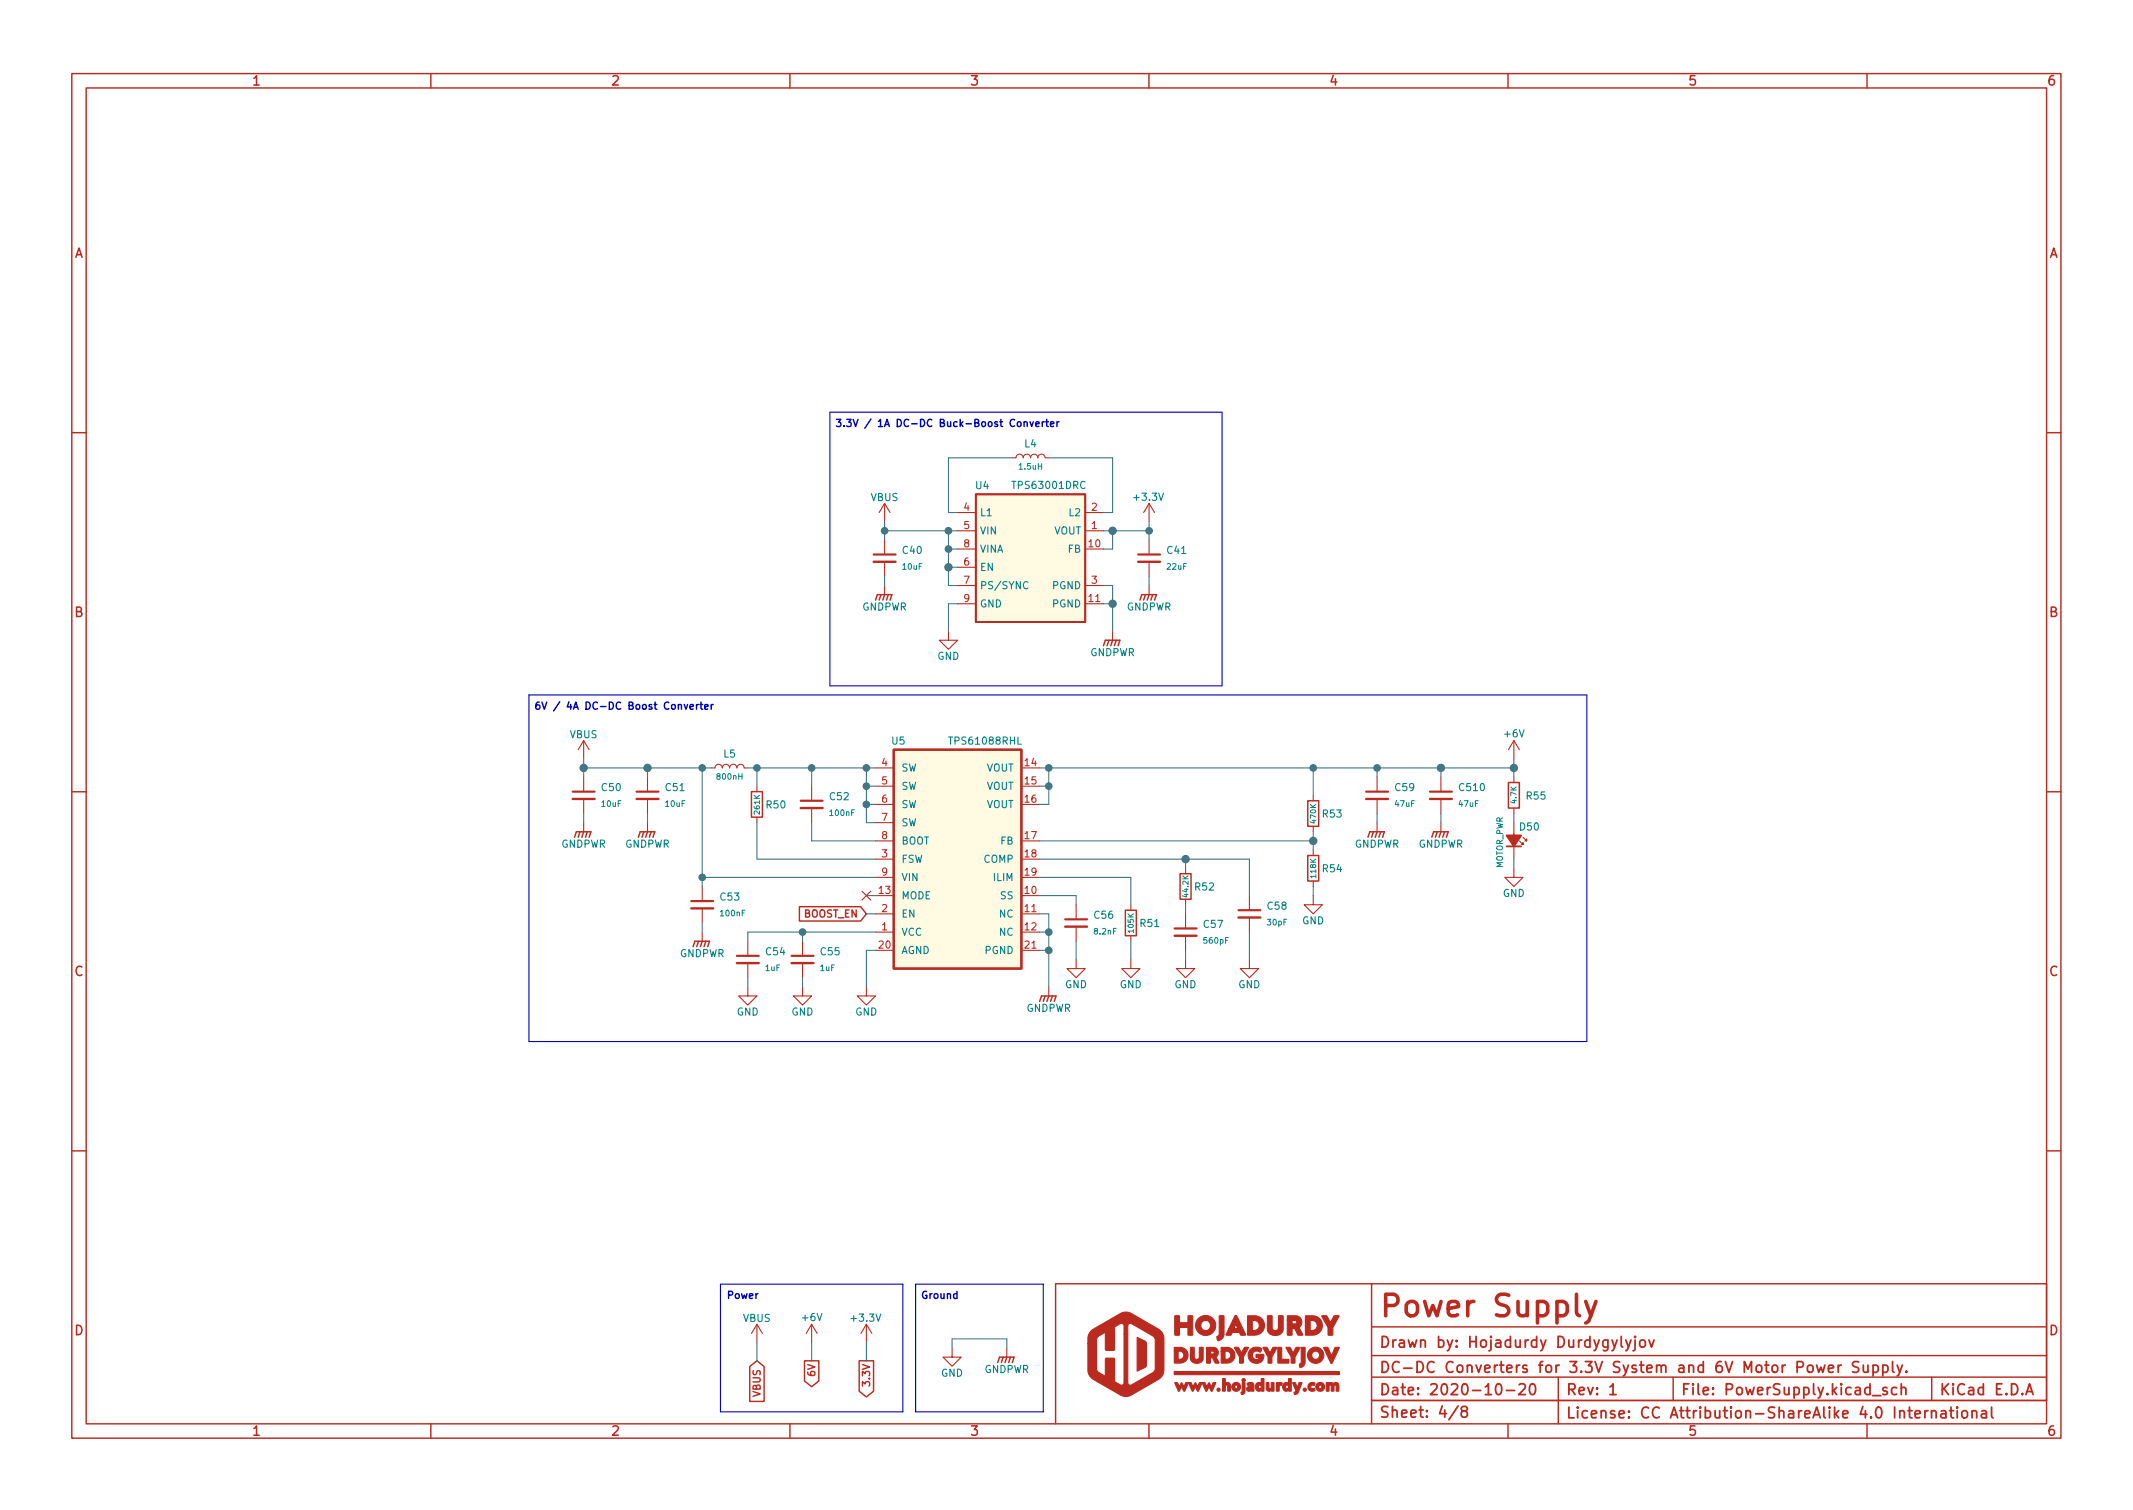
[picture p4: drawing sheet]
<svg xmlns="http://www.w3.org/2000/svg" width="297mm" height="210mm" viewBox="0 0 297 210" stroke-linecap="round" stroke-linejoin="round" font-family="sans-serif">
<g fill="none" stroke="#ba2a1f" stroke-width=".2">
<path d="M10 10.2h277v190.1h-277zM12 12.2h273v186.1h-273zM60 10.2v2M110 10.2v2M160 10.2v2M210 10.2v2M260 10.2v2M10 60.2h2M285 60.2h2M121.9 83.6l.3-.8h2l-.2 .8M122.7 82.8l-.3 .8M123.2 82.8l-.3 .8"/>
<path d="M123.7 82.8l-.3 .8M153.7 89.9l.2-.8h2.1l-.3 .8M154.4 89.1l-.2 .8M154.9 89.1l-.2 .8M155.4 89.1l-.2 .8M158.7 83.6l.3-.8h2l-.2 .8M159.5 82.8l-.2 .8M160 82.8l-.2 .8M160.5 82.8l-.2 .8M10 110.2h2M80 116.6l.3-.8h2l-.3 .8M80.8 115.8l-.3 .8"/>
<path d="M81.3 115.8l-.3 .8M81.8 115.8l-.3 .8M88.9 116.6l.3-.8h2l-.3 .8M89.7 115.8l-.3 .8M90.2 115.8l-.3 .8M90.7 115.8l-.3 .8M104.6 110.2h1.6v3.6h-1.6zM182.1 119.1h1.5v3.6h-1.5zM182.1 111.5h1.5v3.6h-1.5zM190.5 116.6l.3-.8h2l-.3 .8M191.3 115.8l-.3 .8M191.8 115.8l-.3 .8"/>
<path d="M192.3 115.8l-.3 .8M199.4 116.6l.2-.8h2.1l-.3 .8M200.2 115.8l-.3 .8M200.7 115.8l-.3 .8M201.2 115.8l-.3 .8M210.1 109h1.5v3.5h-1.5zM285 110.2h2M96.5 131.8l.3-.7h2l-.2 .7M97.3 131.1l-.3 .7M97.8 131.1l-.3 .7M98.3 131.1l-.3 .7M111.3 126.2h8.5l.8 1-.8 1h-8.5z"/>
<path d="M144.8 139.4l.2-.7h2.1l-.3 .7M145.5 138.7l-.2 .7M146 138.7l-.2 .7M146.6 138.7l-.3 .7M156.7 126.7h1.5v3.6h-1.5zM164.3 121.7h1.6v3.5h-1.6zM10 160.2h2M191 178.8h94v16.2h-94zM191 178.8h-44v19.5M285 160.2h2M60 198.3v2M104.4 190.3l1-.8 1 .8v4.8h-2z"/>
<path d="M110 198.3v2M112 189.5h2v2.8l-1 .8-1-.8zM119.6 189.5h2.1v4.2l-1.1 .8-1-.8zM138.9 189.7l.3-.7h2l-.2 .7M139.7 189l-.3 .7M140.2 189l-.2 .7M140.7 189l-.2 .7M160 198.3v2M191 188.8h94M191 184.8h94M191 195h94M191 191.8h94"/>
<path d="M191 195v3.3M210 198.3v2M217 191.8v6.5M233 191.8v3.2M260 198.3v2M269 191.8v3.2"/>
</g>
<g fill="none" stroke="#ba2a1f" stroke-width=".25">
<path d="M135.9 68.8h15.2v17.8h-15.2zM209.8 117.9h2M203.1 195.8l-1.3 1.9M203.8 196.5l-.2-.1a.31 .31 0 0 1-.1-.3 .31 .31 0 0 1 .3-.3l.4 .1a.31 .31 0 0 1 .1 .3 .31 .31 0 0 1-.2 .3h-.3l-.3 .3 .1 .4 .2 .1h.3l.2-.3v-.4l-.2-.1M208.5 192.8a.36 .36 0 0 1 .6 .2 .77 .77 0 0 1-.5 1.2 1 1 0 0 1-.1-1.4zM209.8 193.6h1.1M211.6 192.8l.2-.1 .5 .1a.41 .41 0 0 1 0 .5l-.8 .9h.9M213.1 192.8a.36 .36 0 0 1 .4-.1 .36 .36 0 0 1 .3 .3 .77 .77 0 0 1-.5 1.2 .91 .91 0 0 1-.2-1.4zM224.2 193.1l.4-.4v1.5M224.2 194.2h.9M224.5 186.6l.3 1M225.2 186.6l-.5 1.3-.2 .2"/>
<path d="M225.8 186.1v1.3l.2 .2M226.4 186.6l.4 1M227.1 186.6l-.5 1.3-.2 .2M227.7 186.6v1.3l-.1 .1-.2 .1M227.7 186.1l-.1 .1h.1h.1l-.1-.1v.1M228.5 186.7a.41 .41 0 0 1 .6 .2v.4a.41 .41 0 0 1-.4 .3 .41 .41 0 0 1-.4-.3v-.4zM229.6 186.6l.4 1 .3-1M253 190.1l.3 1 .3-.7 .2 .7 .3-1M254.6 190.6l.7-.2v-.2l-.5-.1-.2 .2 .1 .7 .1 .1 .5-.1M256 190.1v1M256.4 190.1l-.3 .1-.1 .2M258.8 189.7l-.2-.1-.5 .1a.36 .36 0 0 0-.1 .3 .36 .36 0 0 0 .3 .3 .55 .55 0 0 1 .5 .4v.2l-.2 .2-.6-.1"/>
<path d="M259.5 190.1l.1 .9a.41 .41 0 0 0 .5-.1M260.1 190.1v1M260.8 194.3h1.1M260.8 190.2l.5-.1 .3 .3v.4l-.2 .2-.1 .1-.5-.1M260.8 190.1v1.5M262.2 190.2l.4-.1 .3 .3v.4l-.1 .2-.2 .1-.4-.1M262.2 190.1v1.5M262.8 193.3l-.4-.1-.2 .2 .1 .2 .5 .2v.1v.2l-.2 .1-.4-.1M263.6 189.6v1.3l.2 .2M264.1 193.3l-.4-.1-.3 .3v.4l.2 .2 .1 .1 .4-.1M264.2 190.1l.4 1M264.8 193.3a.37 .37 0 0 1 .6 .1v.8"/>
<path d="M264.8 192.7v1.5M264.9 190.1l-.5 1.3-.2 .2M265.5 190.9l.1 .1-.1 .1-.1-.1 .1-.1v.2M266.7 196.9l.7-.1-.1-.3-.4-.1-.2 .2 .1 .8h.1h.4M268.1 196.4v1M268.5 196.4l-.3 .1-.1 .2M269 196.6a.37 .37 0 0 1 .6 0v.8M269 196.4v1M270.3 196.5l.2-.1 .4 .1 .1 .9M271 196.8l-.5 .1a.29 .29 0 0 0-.2 .2 .29 .29 0 0 0 .2 .3h.5M271.5 196.4h.6M271.7 195.9v1.3l.1 .2h.3"/>
<path d="M272.6 195.9l-.1 .1 .1 .1v-.1v-.1v.2M272.6 196.4v1M273.3 196.5a.41 .41 0 0 1 .7 .2v.4a.41 .41 0 0 1-.4 .3 .41 .41 0 0 1-.4-.3v-.4zM274.6 196.6a.37 .37 0 0 1 .7 0v.8M274.6 196.4v1M276 196.5l.1-.1 .5 .1v.9M276.6 196.8l-.5 .1a.29 .29 0 0 0-.2 .2 .29 .29 0 0 0 .2 .3h.5M277.3 195.9v1.3l.3 .2M282.1 194.2l.5-1.5 .5 1.5M282.3 193.8h.7"/>
</g>
<path d="M219.5 180.2v2.6l.2 .3 .3 .1M220.8 181.2l.7 2M222.3 181.2l-1 2.7-.5 .3" fill="none" stroke="#ba2a1f" stroke-width=".5"/>
<g fill="#ba2a1f" stroke="#ba2a1f" stroke-width=".15">
<path d="M152 185.3l4.1-2.4 .7-.2 .7 .2 3.9 2.2a1.57 1.57 0 0 1 .7 1.5v4.3a2.4 2.4 0 0 1-1.5 1.6l-3.1 1.8-.9 .1-.6-.1-3.7-2.2a1.56 1.56 0 0 1-.8-1.2v-3.8h1.2v3.5l.1 .3 .3 .2 .8 .4v-2.3l.1-.1h1.2v3.2l.7 .5a.37 .37 0 0 0 .4 0 .37 .37 0 0 0 .2-.4v-6.6h.6v6.8a.47 .47 0 0 0 .8 .1l2.6-1.6 .3-.3 .1-4.2-.1-.3-.2-.3-3.1-1.7a.36 .36 0 0 0-.4 .4v1.1h-.6v-1.2a.49 .49 0 0 0-.8-.1l-.5 .3v3.1l-.1 .1h-1l-.2-.1v-2.3l-1 .6-.2 .3v.6h-1.2v-.5a1.58 1.58 0 0 1 .5-1.3z"/>
<path d="M173 192.5h.4v1.3a.32 .32 0 0 1-.2 .3 .32 .32 0 0 1-.4-.1v-.1l.2-.2z"/>
<path d="M180 192.5h.4l.3 .7 .2-.7h.2a.14 .14 0 0 1 .2 .1 .14 .14 0 0 1-.1 .1l-.3 .9a.46 .46 0 0 1-.7 .5 .24 .24 0 0 1 .2-.4z"/>
<path d="M163.6 192.5h.2a.6 .6 0 0 1 .4 .6l.3-.6 .4 .6 .1-.3a.27 .27 0 0 1 .2-.3 .27 .27 0 0 1 .3 .1l-.4 .8a.26 .26 0 0 1-.2 .3l-.4-.6-.1 .3a.29 .29 0 0 1-.3 .3z"/>
<path d="M165.5 192.5h.4l.2 .6 .3-.6 .4 .6 .1-.3a.27 .27 0 0 1 .2-.3 .27 .27 0 0 1 .3 .1l-.4 .8a.25 .25 0 0 1-.2 .3l-.3-.6-.2 .3a.29 .29 0 0 1-.3 .3z"/>
<path d="M167.4 192.5h.2a.61 .61 0 0 1 .4 .6l.3-.6 .4 .6 .1-.3a.27 .27 0 0 1 .2-.3 .27 .27 0 0 1 .3 .1l-.3 .8a.25 .25 0 0 1-.3 .3l-.3-.6-.3 .6a.19 .19 0 0 1-.2 0 .19 .19 0 0 1-.1-.2z"/>
<path d="M171.7 192.7a.61 .61 0 0 1 1 .1 .61 .61 0 0 1-.4 .9 .61 .61 0 0 1-.8-.6h.4a.21 .21 0 0 0 .3 .2 .21 .21 0 0 0 .1-.4 .22 .22 0 0 0-.4 .2h-.4z"/>
<path d="M173.7 192.6a.54 .54 0 0 1 .7-.1 .54 .54 0 0 1 .2 .6v.3a.2 .2 0 0 1-.1 .3 .2 .2 0 0 1-.2-.1l-.1 .1a.34 .34 0 0 1-.4 0 .34 .34 0 0 1-.2-.4l.5 .1 .1-.1v-.1l-.6 .1 .2-.2 .4-.1-.1-.2-.3 .1z"/>
<path d="M175.6 192h.4v1.6l-.1 .1a.17 .17 0 0 1-.2 0 .17 .17 0 0 1-.1-.1 .48 .48 0 0 1-.5 .1 .48 .48 0 0 1-.3-.6h.4a.22 .22 0 0 0 .3 .2 .22 .22 0 0 0 .1-.4 .22 .22 0 0 0-.4 .2h-.4a.48 .48 0 0 1 .3-.5 .48 .48 0 0 1 .5 .1z"/>
<path d="M176.3 192.5h.4v.8l.2 .1 .1-.2v-.7h.4v1.2h-.3v-.2a.44 .44 0 0 1-.6 .1 .44 .44 0 0 1-.2-.5z"/>
<path d="M179.4 192h.4v1.6l-.1 .1a.17 .17 0 0 1-.2 0 .17 .17 0 0 1 0-.1 .48 .48 0 0 1-.6 .1 .48 .48 0 0 1-.3-.6h.4a.22 .22 0 0 0 .3 .2 .22 .22 0 0 0 .1-.4 .22 .22 0 0 0-.4 .2h-.4a.48 .48 0 0 1 .3-.5 .48 .48 0 0 1 .5 .1z"/>
<path d="M182.3 192.7a.45 .45 0 0 1 .4-.3 .45 .45 0 0 1 .4 .3 .21 .21 0 0 1-.1 .2 .21 .21 0 0 1-.3 0 .27 .27 0 0 0-.1 .4 .27 .27 0 0 0 .4 0 .26 .26 0 0 1 .1 .4 .26 .26 0 0 1-.4 0 .63 .63 0 0 1-.5-.4 .63 .63 0 0 1 .1-.6z"/>
<path d="M183.4 192.7a.62 .62 0 0 1 1 .1 .62 .62 0 0 1-.4 .9 .62 .62 0 0 1-.7-.6h.3a.22 .22 0 0 0 .4 .2 .22 .22 0 0 0 0-.4 .22 .22 0 0 0-.4 .1l-.3 .1z"/>
<path d="M170.3 192h.3v.7a.43 .43 0 0 1 .6-.1 .43 .43 0 0 1 .1 .5v.6h-.3v-.7a.17 .17 0 0 0-.3-.1 .17 .17 0 0 0-.1 .2v.6h-.3z"/>
<path d="M177.7 192.6l.4-.1v.2a.23 .23 0 0 1 .3-.2 .23 .23 0 0 1 .2 .3 .23 .23 0 0 1-.4 .1l-.1 .8h-.3z"/>
<path d="M184.7 192.5h.3l.1 .2a.34 .34 0 0 1 .6 0 .48 .48 0 0 1 .6-.1 .48 .48 0 0 1 .2 .6l-.1 .5h-.3v-.6a.17 .17 0 0 0-.1-.2 .17 .17 0 0 0-.2 .1v.7h-.1h-.3v-.7a.16 .16 0 0 0-.2-.1 .16 .16 0 0 0-.1 .2v.5a.2 .2 0 0 1-.2 .1 .2 .2 0 0 1-.2-.1z"/>
<path d="M163.5 191h22.9h.1v.2v.2h-.2h-22.7z"/>
<path d="M181.2 187.6l.6 .1-.1 2.1a.56 .56 0 0 1-.7 .5 .48 .48 0 0 1 .2-.6z"/>
<path d="M184.3 187.6h.6l.5 1.2 .5-1.2h.6l-.8 1.9a.26 .26 0 0 1-.3 .3z"/>
<path d="M165.8 187.6h.3a.17 .17 0 0 1 .2 0 .17 .17 0 0 1 0 .2v1.3a.36 .36 0 0 0 .5 .2 .36 .36 0 0 0 .2-.4v-1.3h.5l.1 1.6a.91 .91 0 0 1-1 .6 .91 .91 0 0 1-.8-.8z"/>
<path d="M174.1 187.9a1.09 1.09 0 0 1 1.6 0 .25 .25 0 0 1-.1 .3 .25 .25 0 0 1-.3 0 .58 .58 0 0 0-.8 .1 .58 .58 0 0 0 .1 .8 .58 .58 0 0 0 .8-.1h-.5l.1-.4h1a1.09 1.09 0 0 1-1.2 1.2 1.09 1.09 0 0 1-.9-1.4z"/>
<path d="M182.4 187.9a1.13 1.13 0 0 1 1.8 .2 1.13 1.13 0 0 1-.7 1.7 1.13 1.13 0 0 1-1.4-1.1h.6a.55 .55 0 0 0 .8 .5 .55 .55 0 0 0 0-.9 .55 .55 0 0 0-.8 .3v.1h-.6l.1-.4z"/>
<path d="M168 187.6h1a.78 .78 0 0 1 .6 .6 .78 .78 0 0 1-.2 .8l.3 .6a.17 .17 0 0 1 0 .2 .17 .17 0 0 1-.2 0h-.3l-.4-.7h-.2v.7h-.6v-1.3h.8a.22 .22 0 0 0 .3-.2 .22 .22 0 0 0-.4-.2h-.1v.4h-.6z"/>
<path d="M171.9 187.6h.6l.4 .8 .4-.8h.3a.16 .16 0 0 1 .3 .1 .15 .15 0 0 1-.1 .2l-.3 .4a1.49 1.49 0 0 0-.3 1.4l-.1 .1h-.5a1.85 1.85 0 0 0-.5-1.7z"/>
<path d="M175.9 187.6h.5l.5 .8 .4-.8h.3a.15 .15 0 0 1 .2 .1 .15 .15 0 0 1-.1 .2l-.2 .4a1.49 1.49 0 0 0-.4 1.4l-.1 .1h-.4a1.85 1.85 0 0 0-.5-1.7z"/>
<path d="M179.1 187.6h.6l.4 .8 .4-.8h.3a.16 .16 0 0 1 .3 .1 .15 .15 0 0 1-.2 .2l-.2 .4a1.49 1.49 0 0 0-.4 1.4v.1h-.5a1.77 1.77 0 0 0-.5-1.7z"/>
<path d="M163.5 187.6h.9a1.11 1.11 0 0 1 1 1.3 1.11 1.11 0 0 1-1.3 .9h-.6v-1.7h.6v1.2h.1a.57 .57 0 0 0 .7-.6 .57 .57 0 0 0-.7-.6h-.7z"/>
<path d="M170.1 187.6h.8a1.11 1.11 0 0 1 1.1 1.3 1.11 1.11 0 0 1-1.4 .9h-.5v-1.7h.5v1.2h.2a.57 .57 0 0 0 .6-.6 .57 .57 0 0 0-.7-.6h-.6z"/>
<path d="M178 187.6h.5v1.7h1v.5h-1.5z"/>
<path d="M169.8 183.2l.7 .1v2.5a.81 .81 0 0 1-.9 .8 .43 .43 0 0 1 .1-.7z"/>
<path d="M166.9 183.6a1.4 1.4 0 0 1 2.2 .3 1.4 1.4 0 0 1-.8 2 1.4 1.4 0 0 1-1.8-1.3h.7a.68 .68 0 0 0 1 .5 .68 .68 0 0 0 .1-1.1 .68 .68 0 0 0-1.1 .5v.1h-.7a1.34 1.34 0 0 1 .4-1z"/>
<path d="M176.5 183.2h.7v1.8a.44 .44 0 0 0 .4 .3 .44 .44 0 0 0 .4-.4v-1.7h.6l.1 2a1.15 1.15 0 0 1-1.2 .8 1.15 1.15 0 0 1-1-.9z"/>
<path d="M163.6 183.2l.7 .1v.9h1.1v-1h.7v2.7h-.7v-1.1h-1.1v1.1h-.7z"/>
<path d="M172 183.2a.28 .28 0 0 1 .4 .3l1 2.2a.16 .16 0 0 1 .1 .2 .16 .16 0 0 1-.3 0h-.4l-.2-.4h-1l-.2 .4h-.5a.14 .14 0 0 1-.2-.1 .14 .14 0 0 1 .1-.1l.3-.7h1.3l-.3-.6-.3 .6h-.7z"/>
<path d="M179.3 183.2h.9a.91 .91 0 0 1 1 .5 .91 .91 0 0 1-.3 1.1l.4 .9a.13 .13 0 0 1 .1 .1 .13 .13 0 0 1-.1 .1h-.6l-.4-.9h-.4v.9h-.6v-2h.6v.4h.3a.26 .26 0 0 0 .4-.1 .26 .26 0 0 0-.3-.3h-1z"/>
<path d="M184.1 183.2h.7l.5 1 .5-1h.5a.13 .13 0 0 1 .2 .1 .13 .13 0 0 1-.1 .1l-.3 .6a1.93 1.93 0 0 0-.5 1.8l-.1 .1h-.5a2.2 2.2 0 0 0-.6-2z"/>
<path d="M173.7 183.2h1.2a1.38 1.38 0 0 1 1.2 1.7 1.38 1.38 0 0 1-1.8 1h-.6v-2h.7v1.4a.75 .75 0 0 0 1-.8 .7 .7 0 0 0-.8-.6h-.9z"/>
<path d="M181.8 183.2h1.1a1.38 1.38 0 0 1 1.2 1.7 1.38 1.38 0 0 1-1.7 1h-.6v-2h.7v1.4a.75 .75 0 0 0 .9-.8 .71 .71 0 0 0-.7-.6h-.9z"/>
<path d="M158.4 186.2l1.2 .6 .1 .8-.1 2.6-.1 .2-1.1 .5z"/>
<circle cx="169.7" cy="193.5" r=".22"/>
<circle cx="181.7" cy="193.5" r=".22"/>
<circle cx="173.2" cy="192.2" r=".23"/>
</g>
<g fill="none" stroke="#ba2a1f" stroke-width=".15">
<path d="M123.2 70.1v2.5M123.2 75.2v2M123.2 78.2v2.1M123.2 70.1l-.8 1.3M123.2 70.1l.8 1.3M133.3 73.9h2.6M133.3 76.4h2.6M133.3 71.4h2.6M133.3 79h2.6M141 63.7h.5a.51 .51 0 0 1 .5-.5 .51 .51 0 0 1 .5 .5 .51 .51 0 0 1 .5-.5 .51 .51 0 0 1 .5 .5 .51 .51 0 0 1 .5-.5 .51 .51 0 0 1 .5 .5 .51 .51 0 0 1 .5-.5 .51 .51 0 0 1 .5 .5h.5M151.1 73.9h2.6M151.1 76.4h2.6"/>
<path d="M151.1 71.4h2.6M160 70.1v2.5M160 75.2v2M160 78.2v2.1M160 70.1l-.7 1.3M160 70.1l.8 1.3M123.2 81.5v1.3M132.1 87.9v1.2h1.2l-1.2 1.3-1.3-1.3h1.3M133.3 84.1h2.6M133.3 81.5h2.6M151.1 84.1h2.6M151.1 81.5h2.6"/>
<path d="M154.9 87.9v1.2M160 81.5v1.3M81.3 103.1v2.6M81.3 108.2v2M81.3 111.2v2.1M81.3 114.5v1.3M81.3 103.1l-.8 1.3M81.3 103.1l.7 1.3M90.2 108.2v2M90.2 111.2v2.1M90.2 114.5v1.3M99.1 106.9h.5a.51 .51 0 0 1 .5-.5 .51 .51 0 0 1 .5 .5 .51 .51 0 0 1 .5-.5 .51 .51 0 0 1 .5 .5 .51 .51 0 0 1 .5-.5 .51 .51 0 0 1 .5 .5 .51 .51 0 0 1 .5-.5 .51 .51 0 0 1 .5 .5h.5"/>
<path d="M105.4 109.5v.7M105.4 113.8v.7M113 109.5v2M113 112.5v2M121.9 117.1h2.6M121.9 119.6h2.6M121.9 109.5h2.6M121.9 112h2.6M121.9 114.5h2.6M121.9 106.9h2.6M142.2 117.1h2.6M142.2 119.6h2.6"/>
<path d="M142.2 109.5h2.6M142.2 112h2.6M142.2 106.9h2.6M182.9 110.7v.8M182.9 115.1v.7M182.9 118.4v.7M191.8 108.2v2M191.8 111.2v2.1M191.8 114.5v1.3M200.7 108.2v2M200.7 111.2v2.1M200.7 114.5v1.3"/>
<path d="M210.8 103.1v2.6M210.8 108.2v.8M210.8 112.5v.8M210.8 114.5v5.1M210.8 103.1l-.7 1.3M210.8 103.1l.8 1.3M211.6 117.1l.5 .5v-.3v.3h-.3M212.1 116.6l.5 .5v-.3v.3h-.3M97.8 123.4v2.1M97.8 126.5v2M97.8 129.8v1.3M104.1 137.4v1.3h1.3l-1.3 1.2-1.2-1.2h1.2"/>
<path d="M104.1 131.1v2M104.1 134.1v2M111.8 137.4v1.3h1.2l-1.2 1.2-1.3-1.2h1.3M111.8 131.1v2M111.8 134.1v2M120 124.1l1.3 1.2M120.6 137.4v1.3h1.3l-1.3 1.2-1.2-1.2h1.2M121.3 124.1l-1.3 1.2M121.9 127.2h2.6M121.9 124.7h2.6M121.9 122.2h2.6M121.9 129.8h2.6"/>
<path d="M121.9 132.3h2.6M142.2 127.2h2.6M142.2 124.7h2.6M142.2 122.2h2.6M142.2 129.8h2.6M142.2 132.3h2.6M146 137.4v1.3M149.9 133.6v1.3h1.2l-1.2 1.2-1.3-1.2h1.3M149.9 126v2M149.9 129v2.1M157.5 133.6v1.3h1.2l-1.2 1.2-1.3-1.2h1.3M157.5 126v.7"/>
<path d="M157.5 130.3v.8M165.1 133.6v1.3h1.3l-1.3 1.2-1.3-1.2h1.3M165.1 120.9v.8M165.1 125.2v.8M165.1 127.2v2.1M165.1 130.3v2M174 133.6v1.3h1.3l-1.3 1.2-1.3-1.2h1.3M174 124.7v2M174 127.8v2M182.9 124.7v1.3h1.2l-1.2 1.2-1.3-1.2h1.3M182.9 122.7v.7M210.8 120.9v1.3h1.3l-1.3 1.2-1.3-1.2h1.3"/>
<path d="M105.4 184.4l-.8 1.3M105.4 184.4v2.5M105.4 184.4l.8 1.3M113 184.4v2.5M113 184.4l-.7 1.3M113 184.4l.8 1.3M120.6 184.4l-.7 1.3M120.6 184.4v2.5M120.6 184.4l.8 1.3M132.6 187.7v1.3h1.3l-1.3 1.2-1.3-1.2h1.3M140.2 187.7v1.3"/>
</g>
<g fill="none" stroke="#ba2a1f" stroke-width=".33">
<path d="M121.7 78.2h3M158.5 78.2h3M79.8 111.2h3M88.6 111.2h3.1M111.5 112.5h3.1M190.2 111.2h3.1M199.1 111.2h3.1M96.3 126.5h3M102.6 134.1h3.1M110.2 134.1h3.1M148.3 129h3.1M163.6 130.3h3"/>
<path d="M172.5 127.8h3"/>
</g>
<g fill="none" stroke="#ba2a1f" stroke-width=".3">
<path d="M121.7 77.2h3M158.5 77.2h3M79.8 110.2h3M88.6 110.2h3.1M111.5 111.5h3.1M124.5 104.4h17.7v30.5h-17.7zM190.2 110.2h3.1M199.1 110.2h3.1M96.3 125.5h3M102.6 133.1h3.1M110.2 133.1h3.1M148.3 128h3.1"/>
<path d="M163.6 129.3h3M172.5 126.7h3"/>
</g>
<path d="M209.8 116.3h2l-1 1.6z" fill="#ba2a1f" stroke="#ba2a1f" stroke-width=".25"/>
<g fill="#fffae1" stroke="#fffae1" stroke-width=".14">
<path d="M135.9 68.8h15.2v17.8h-15.2z"/>
<path d="M124.5 104.4h17.7v30.5h-17.7z"/>
</g>
<path d="M143.1 81.1a.47 .47 0 0 0-.6 .3 .47 .47 0 0 0 .5 .6l.1-.1" fill="none" stroke="#008484" stroke-width=".15"/>
<g fill="none" stroke="#0000c2" stroke-width=".2">
<path d="M142.6 58.8l.2-.1 .2 .1v.6M142.6 58.7v.7M143.4 58.7l.3 .7 .2-.7M144.2 59.1l.5-.1v-.2l-.3-.1-.2 .2 .1 .4h.4M145.1 58.7v.7M145.4 58.7l-.3 .2M145.6 58.7h.4M145.8 58.4v.8l.2 .2M146.3 59.1l.5-.1-.1-.2-.3-.1-.1 .2v.4h.4M147.2 58.7v.7M147.5 58.7l-.3 .2M95.3 98.1l.2 .7 .3-.7"/>
<path d="M96.1 98.4l.5-.1-.1-.2h-.3l-.1 .1v.5h.4M97 98.1v.7M97.3 98.1l-.3 .2M97.5 98.1h.4M97.6 97.8v.8l.3 .2M98.1 98.4l.5-.1v-.2h-.3l-.2 .1 .1 .5h.4M99 98.1v.7M99.3 98.1l-.3 .2"/>
</g>
<path d="M115.6 57.4h54.6v38.1h-54.6zM73.7 96.8h147.3v48.2h-147.3zM100.3 178.8h25.4v17.8h-25.4zM127.5 178.8h17.8v17.8h-17.8z" fill="none" stroke="#0000c2" stroke-width=".15"/>
<g fill="none" stroke="#437584" stroke-width=".15">
<path d="M123.2 73.9h10.1M123.2 72.6v2.6M132.1 73.9v7.6h1.2M132.1 76.4h1.2M132.1 79h1.2M141 63.7h-8.9v7.7h1.2M146 63.7h8.9v7.7h-1.2M153.7 73.9h6.3M154.9 73.9v2.5h-1.2M160 72.6v2.6M123.2 80.3v1.2M133.3 84.1h-1.2v3.8"/>
<path d="M153.7 81.5h1.2v6.4M153.7 84.1h1.2M160 80.3v1.2M81.3 105.7v2.5M81.3 113.3v1.2M81.3 106.9h17.8M90.2 106.9v1.3M90.2 113.3v1.2M97.8 106.9v16.5M104.1 106.9h17.8M105.4 114.5v5.1h16.5M105.4 106.9v2.6"/>
<path d="M113 106.9v2.6M113 114.5v2.6h8.9M120.6 106.9v7.6h1.3M120.6 112h1.3M120.6 109.5h1.3M144.8 119.6h29.2v5.1M144.8 117.1h38.1M144.8 106.9h66M144.8 109.5h1.2M146 106.9v5.1h-1.2M165.1 119.6v1.3M182.9 106.9v3.8"/>
<path d="M182.9 115.8v2.6M191.8 106.9v1.3M191.8 113.3v1.2M200.7 106.9v1.3M200.7 113.3v1.2M210.8 105.7v2.5M210.8 113.3v1.2M210.8 119.6v1.3M97.8 128.5v1.3M97.8 122.2h24.1M104.1 136.1v1.3M111.8 129.8v1.3"/>
<path d="M111.8 136.1v1.3M120.6 124.7h1.3M120.6 127.2h1.3M121.9 129.8h-17.8v1.3M121.9 132.3h-1.3v5.1M144.8 129.8h1.2M144.8 124.7h5.1v1.3M144.8 127.2h1.2v10.2M144.8 132.3h1.2M144.8 122.2h12.7v3.8M149.9 131.1v2.5M157.5 131.1v2.5"/>
<path d="M165.1 126v1.2M165.1 132.3v1.3M174 129.8v3.8M182.9 123.4v1.3M105.4 186.9v2.6M113 186.9v2.6M120.6 186.9v2.6M132.6 187.7v-1.3h7.6v1.3"/>
</g>
<g fill="#437584" stroke="#437584" stroke-width=".15">
<circle cx="200.7" cy="106.9" r=".51"/>
<circle cx="210.8" cy="106.9" r=".51"/>
<circle cx="182.9" cy="106.9" r=".46"/>
<circle cx="191.8" cy="106.9" r=".46"/>
<circle cx="90.2" cy="106.9" r=".51"/>
<circle cx="97.8" cy="106.9" r=".46"/>
<circle cx="105.4" cy="106.9" r=".46"/>
<circle cx="113" cy="106.9" r=".46"/>
<circle cx="120.6" cy="112" r=".46"/>
<circle cx="120.6" cy="109.5" r=".46"/>
<circle cx="81.3" cy="106.9" r=".51"/>
<circle cx="97.8" cy="122.2" r=".46"/>
<circle cx="120.6" cy="106.9" r=".46"/>
<circle cx="146" cy="106.9" r=".46"/>
<circle cx="146" cy="109.5" r=".46"/>
<circle cx="111.8" cy="129.8" r=".46"/>
<circle cx="132.1" cy="73.9" r=".46"/>
<circle cx="132.1" cy="76.4" r=".46"/>
<circle cx="132.1" cy="79" r=".51"/>
<circle cx="123.2" cy="73.9" r=".46"/>
<circle cx="154.9" cy="84.1" r=".51"/>
<circle cx="165.1" cy="119.6" r=".51"/>
<circle cx="154.9" cy="73.9" r=".51"/>
<circle cx="160" cy="73.9" r=".46"/>
<circle cx="146" cy="129.8" r=".46"/>
<circle cx="146" cy="132.3" r=".46"/>
<circle cx="182.9" cy="117.1" r=".51"/>
</g>
<text font-size="4.2" fill="#ba2a1f" x="192" y="183.4">Power Supply</text>
<g font-size="2.1" fill="#ba2a1f">
<text x="192" y="187.7">Drawn by: Hojadurdy Durdygylyjov</text>
<text x="192" y="191.2">DC-DC Converters for 3.3V System and 6V Motor Power Supply.</text>
<text x="192" y="194.3">Date: 2020-10-20</text>
<text x="192" y="197.4">Sheet: 4/8</text>
<text x="218" y="194.3">Rev: 1</text>
<text x="218" y="197.5">License: CC Attribution-ShareAlike 4.0 International</text>
<text x="234" y="194.3">File: PowerSupply.kicad_sch</text>
<text x="270" y="194.3">KiCad E.D.A</text>
</g>
<g font-size="1.8" fill="#ba2a1f">
<text x="35" y="11.9">1</text>
<text x="85" y="11.9">2</text>
<text x="135" y="11.9">3</text>
<text x="185" y="11.9">4</text>
<text x="235" y="11.9">5</text>
<text x="285" y="11.9">6</text>
<text x="10.3" y="35.9">A</text>
<text x="285.3" y="35.9">A</text>
<text x="10.3" y="85.9">B</text>
<text x="285.3" y="85.9">B</text>
<text x="10.3" y="135.9">C</text>
<text x="285.3" y="135.9">C</text>
<text x="10.3" y="185.9">D</text>
<text x="285.3" y="185.9">D</text>
<text x="35" y="199.9">1</text>
<text x="85" y="199.9">2</text>
<text x="135" y="199.9">3</text>
<text x="185" y="199.9">4</text>
<text x="235" y="199.9">5</text>
<text x="285" y="199.9">6</text>
</g>
<g font-size="1.4" fill="#0000c2">
<text x="116.2" y="59.4">3.3V / 1A DC-DC Buck-Boost Converter</text>
<text x="74.3" y="98.8">6V / 4A DC-DC Boost Converter</text>
<text x="101.1" y="180.9">Power</text>
<text x="128.1" y="180.9">Ground</text>
</g>
<g font-size="1.4" fill="#008484">
<text x="142.7" y="62.3">L4</text>
<text x="121.2" y="69.8">VBUS</text>
<text x="135.9" y="68.1">U4</text>
<text x="136.4" y="71.9">L1</text>
<text x="141.3" y="68.1">TPS63001DRC</text>
<text x="149" y="71.9">L2</text>
<text x="158" y="69.7">+3.3V</text>
<text x="125.8" y="77.1">C40</text>
<text x="136.4" y="74.4">VIN</text>
<text x="136.4" y="76.9">VINA</text>
<text x="146.8" y="74.4">VOUT</text>
<text x="148.8" y="76.9">FB</text>
<text x="162.6" y="77.1">C41</text>
<text x="136.4" y="79.5">EN</text>
<text x="136.4" y="82">PS/SYNC</text>
<text x="146.6" y="82">PGND</text>
<text x="120" y="85">GNDPWR</text>
<text x="136.4" y="84.6">GND</text>
<text x="146.6" y="84.6">PGND</text>
<text x="156.8" y="85">GNDPWR</text>
<text x="130.5" y="91.9">GND</text>
<text x="151.8" y="91.4">GNDPWR</text>
<text x="79.3" y="102.8">VBUS</text>
<text x="100.8" y="105.5">L5</text>
<text x="124.2" y="103.7">U5</text>
<text x="125.5" y="107.4">SW</text>
<text x="132.4" y="103.7">TPS61088RHL</text>
<text x="137.4" y="107.4">VOUT</text>
<text x="209.6" y="102.7">+6V</text>
<text x="83.8" y="110.1">C50</text>
<text x="92.7" y="110.1">C51</text>
<text x="106.8" y="112.6">R50</text>
<text x="115.6" y="111.4">C52</text>
<text x="125.5" y="110">SW</text>
<text x="125.5" y="112.5">SW</text>
<text x="137.4" y="110">VOUT</text>
<text x="137.4" y="112.5">VOUT</text>
<text x="184.2" y="113.8">R53</text>
<text x="194.3" y="110.1">C59</text>
<text x="203.3" y="110.1">C510</text>
<text x="212.6" y="111.3">R55</text>
<text x="78.1" y="118">GNDPWR</text>
<text x="87" y="118">GNDPWR</text>
<text x="125.5" y="115">SW</text>
<text x="125.5" y="117.6">BOOT</text>
<text x="139.4" y="117.6">FB</text>
<text x="188.6" y="118">GNDPWR</text>
<text x="197.5" y="118">GNDPWR</text>
<text x="211.7" y="115.6">D50</text>
<text x="100.4" y="125.4">C53</text>
<text x="125.5" y="120.1">FSW</text>
<text x="125.5" y="125.2">MODE</text>
<text x="125.5" y="122.7">VIN</text>
<text x="137" y="120.1">COMP</text>
<text x="138.4" y="122.7">ILIM</text>
<text x="139.4" y="125.2">SS</text>
<text x="166.5" y="124">R52</text>
<text x="184.2" y="121.4">R54</text>
<text x="209.3" y="124.9">GND</text>
<text x="125.5" y="127.7">EN</text>
<text x="125.5" y="130.3">VCC</text>
<text x="139.2" y="127.7">NC</text>
<text x="139.2" y="130.3">NC</text>
<text x="152.4" y="127.9">C56</text>
<text x="158.8" y="129.1">R51</text>
<text x="167.7" y="129.2">C57</text>
<text x="176.6" y="126.7">C58</text>
<text x="181.3" y="128.7">GND</text>
<text x="94.6" y="133.3">GNDPWR</text>
<text x="106.7" y="133">C54</text>
<text x="114.3" y="133">C55</text>
<text x="125.5" y="132.8">AGND</text>
<text x="137.2" y="132.8">PGND</text>
<text x="148.3" y="137.6">GND</text>
<text x="155.9" y="137.6">GND</text>
<text x="163.5" y="137.6">GND</text>
<text x="172.4" y="137.6">GND</text>
<text x="102.6" y="141.4">GND</text>
<text x="110.2" y="141.4">GND</text>
<text x="119.1" y="141.4">GND</text>
<text x="142.9" y="140.9">GNDPWR</text>
<text x="103.5" y="184.1">VBUS</text>
<text x="111.8" y="183.9">+6V</text>
<text x="118.7" y="184">+3.3V</text>
<text x="131" y="191.7">GND</text>
<text x="137" y="191.2">GNDPWR</text>
</g>
<g font-size="1.4" fill="#ba2a1f">
<text x="134.2" y="71.1">4</text>
<text x="152" y="71.1">2</text>
<text x="134.2" y="73.7">5</text>
<text x="134.2" y="76.2">8</text>
<text x="151.6" y="76.2">10</text>
<text x="152" y="73.7">1</text>
<text x="134.2" y="78.7">6</text>
<text x="134.2" y="81.3">7</text>
<text x="134.2" y="83.8">9</text>
<text x="151.6" y="83.8">11</text>
<text x="152" y="81.3">3</text>
<text x="122.8" y="106.7">4</text>
<text x="142.7" y="106.7">14</text>
<text x="122.8" y="109.2">5</text>
<text x="122.8" y="111.8">6</text>
<text x="142.7" y="109.2">15</text>
<text x="142.7" y="111.8">16</text>
<text x="122.8" y="119.4">3</text>
<text x="122.8" y="114.3">7</text>
<text x="122.8" y="116.8">8</text>
<text x="142.7" y="116.8">17</text>
<text x="142.7" y="119.4">18</text>
<text x="122.4" y="124.5">13</text>
<text x="122.8" y="121.9">9</text>
<text x="142.7" y="121.9">19</text>
<text x="142.7" y="124.5">10</text>
<text x="111.9" y="127.7">BOOST_EN</text>
<text x="122.8" y="127">2</text>
<text x="122.8" y="129.5">1</text>
<text x="142.7" y="127">11</text>
<text x="142.7" y="129.5">12</text>
<text x="122.4" y="132.1">20</text>
<text x="142.7" y="132.1">21</text>
<text x="113.5" y="191.5" transform="rotate(-90 113.5 191.5)">6V</text>
<text x="105.9" y="194.4" transform="rotate(-90 105.9 194.4)">VBUS</text>
<text x="121.2" y="192.6" transform="rotate(-90 121.2 192.6)">3.3V</text>
</g>
<g font-size="1.1" fill="#008484">
<text x="142" y="65.4">1.5uH</text>
<text x="125.7" y="79.3">10uF</text>
<text x="162.6" y="79.3">22uF</text>
<text x="83.8" y="112.3">10uF</text>
<text x="92.7" y="112.3">10uF</text>
<text x="99.9" y="108.6">800nH</text>
<text x="115.6" y="113.6">100nF</text>
<text x="194.3" y="112.3">47uF</text>
<text x="203.2" y="112.3">47uF</text>
<text x="209.3" y="121" transform="rotate(-90 209.3 121)">MOTOR_PWR</text>
<text x="100.4" y="127.6">100nF</text>
<text x="152.4" y="130.1">8.2nF</text>
<text x="167.7" y="131.4">560pF</text>
<text x="176.5" y="128.8">30pF</text>
<text x="106.6" y="135.2">1uF</text>
<text x="114.2" y="135.2">1uF</text>
</g>
<g font-size="1" fill="#008484">
<text x="105.8" y="113.3" transform="rotate(-90 105.8 113.3)">261K</text>
<text x="211.2" y="111.8" transform="rotate(-90 211.2 111.8)">4.7K</text>
<text x="183.3" y="114.6" transform="rotate(-90 183.3 114.6)">470K</text>
<text x="165.5" y="124.8" transform="rotate(-90 165.5 124.8)">44.2K</text>
<text x="183.3" y="122.2" transform="rotate(-90 183.3 122.2)">118K</text>
<text x="157.9" y="129.8" transform="rotate(-90 157.9 129.8)">105K</text>
</g>
</svg>
